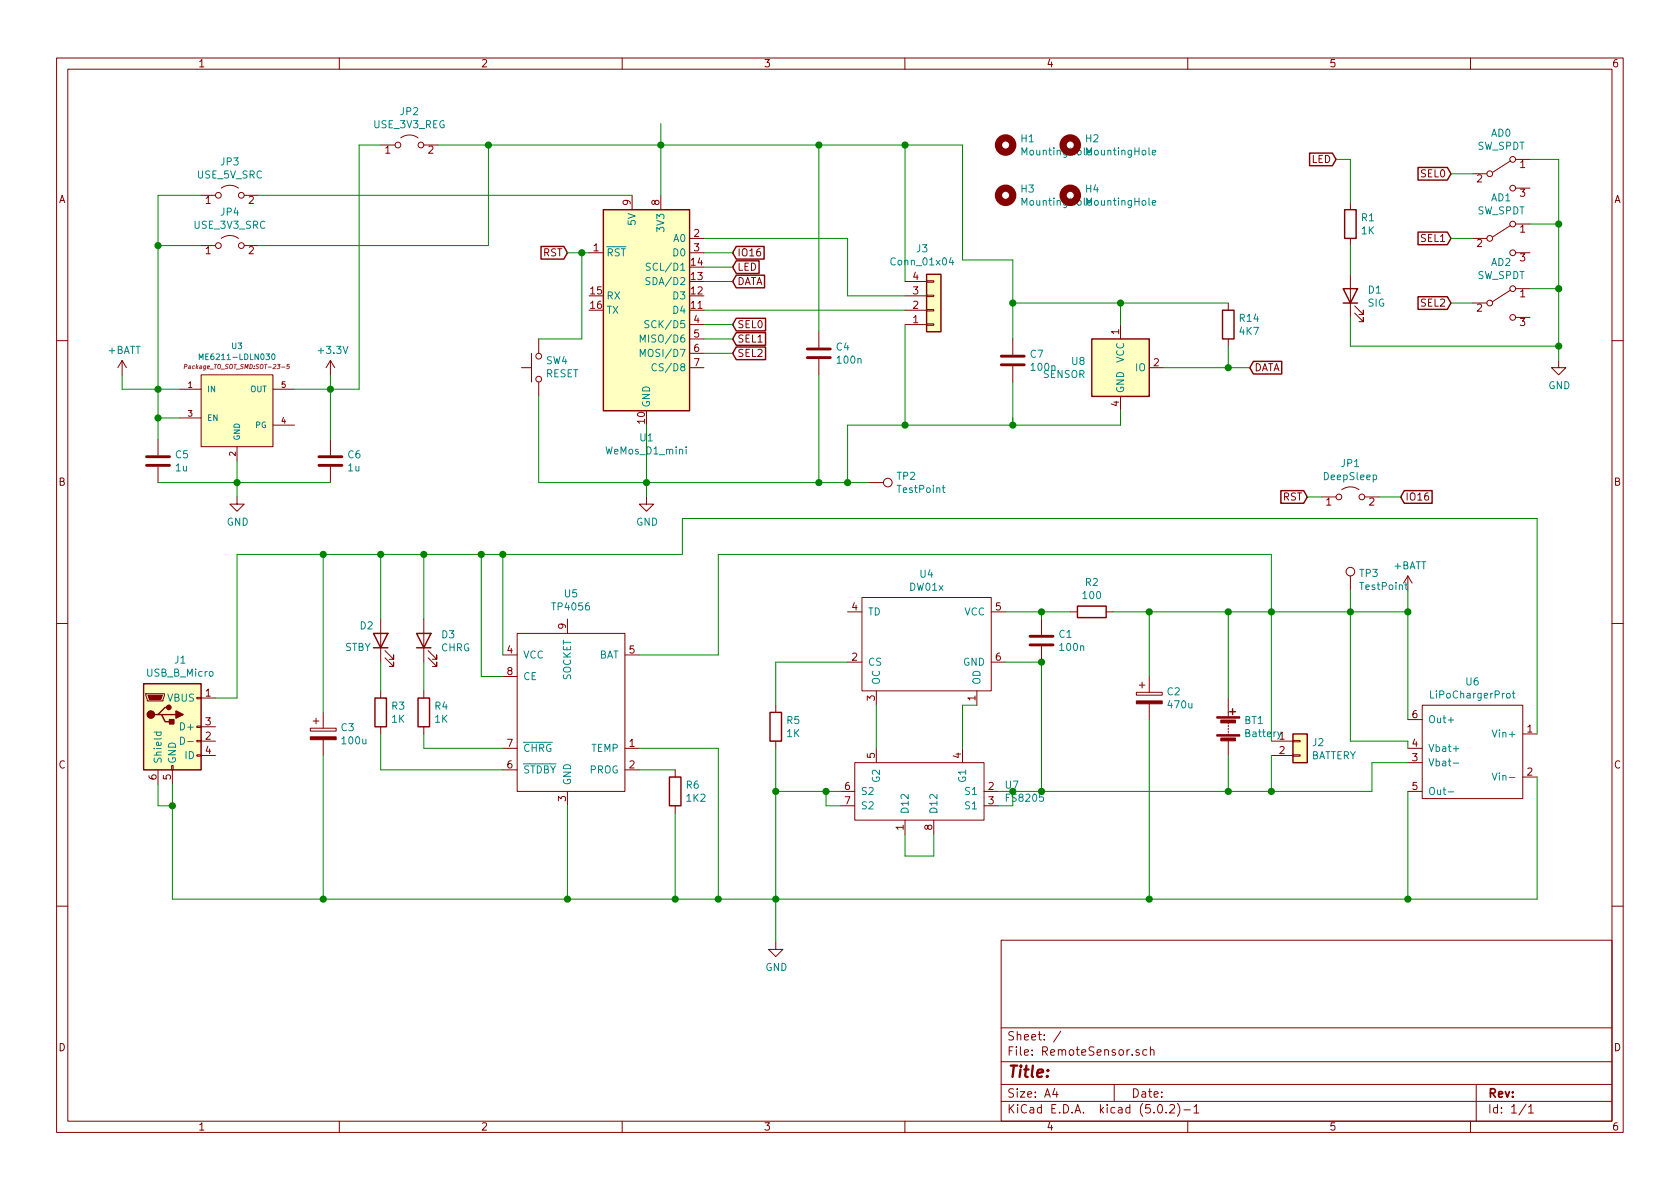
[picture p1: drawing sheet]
<svg xmlns="http://www.w3.org/2000/svg" width="297mm" height="210mm" viewBox="0 0 297 210" stroke-linecap="round" stroke-linejoin="round" font-family="sans-serif">
<g fill="none" stroke="#840000" stroke-width=".18">
<path d="M10 10.3h277v189.9h-277zM12 12.2h273v186.1h-273zM60 10.3v1.9M110 10.3v1.9M160 10.3v1.9M210 10.3v1.9M260 10.3v1.9M35.6 34.5h2.5M39.1 33.3a2.53 2.53 0 0 1 3.1 0M43.2 34.5h2.5M67.3 25.6h2.5M70.9 24.4a2.53 2.53 0 0 1 3 0"/>
<path d="M74.9 25.6h2.6M111.8 34.5v2.6M116.8 34.5v2.6M238.8 35.8v1.3M260.3 30.7h2.6M267.1 28.4l-3.2 2.1M267.1 39.9l-3.2 2M268 28.2h2.5M268 33.3h2.5M268 39.6h2.5M35.6 43.4h2.5M39.1 42.2a2.53 2.53 0 0 1 3.1 0"/>
<path d="M43.2 43.4h2.5M95.2 59.9v2.6M104.1 44.7h2.6M121.9 44.7h2.6M121.9 42.2h2.6M121.9 57.4h2.6M121.9 59.9h2.6M144.8 58.7v2.8M160 57.4h3.8M160 54.9h3.8M160 52.3h3.8M160 49.8h3.8"/>
<path d="M163.8 49.7h1.3v.2h-1.3zM163.8 52.2h1.3v.2h-1.3zM163.8 57.3h1.3v.2h-1.3zM163.8 54.7h1.3v.3h-1.3zM179.1 59.9v2.8M198.1 57.4v2.5M217.2 53.6v1.3M217.2 59.9v1.3M238.8 42.2v1.2M238.8 48.5v7.6M239.5 55.4l1.5 1.5v-.8v.8h-.7M239.5 54.1l1.5 1.5v-.7v.7h-.7"/>
<path d="M260.3 42.2h2.6M260.3 53.6h2.6M267.1 51.3l-3.2 2M268 44.7h2.5M268 51h2.5M268 56.1h2.5M10 60.2h2M21.6 63.7l-.8 1.3M21.6 63.7v2.6M21.6 63.7l.8 1.3M27.9 77.7v2.8M31.7 68.8h3.9"/>
<path d="M31.7 73.9h3.9M35.6 66.3h12.7v12.7h-12.7zM41.9 79v2.5M48.3 68.8h3.8M48.3 75.2h3.8M58.4 63.7l-.7 1.3M58.4 63.7v2.6M58.4 77.7v2.8M58.4 63.7l.8 1.3M92.2 65h1.8M94 62.5v5.1M95.2 67.6v2.5"/>
<path d="M121.9 62.5h2.6M121.9 65h2.6M144.8 63.5v2.8M179.1 64.8v2.8M198.1 70.1v2.5M203.2 65h2.5M275.6 63.7v1.3h1.3l-1.3 1.3-1.3-1.3h1.3M285 60.2h2M27.9 82.5v2.8M41.9 87.9v1.2h1.3l-1.3 1.3-1.3-1.3h1.3M58.4 82.5v2.8M114.3 87.9v1.2h1.3l-1.3 1.3-1.3-1.3h1.3"/>
<path d="M153.7 85.3h2.5M233.7 87.9h2.5M237.2 86.6a2.53 2.53 0 0 1 3.1 0M241.3 87.9h2.5M10 110.3h2M67.3 109.5v7.6M68.1 116.3l1.5 1.6v-.8v.8h-.8M68.1 115.1l1.5 1.5v-.8v.8h-.8M74.9 109.5v7.6M75.7 116.3l1.5 1.6v-.8v.8h-.7M75.7 115.1l1.5 1.5v-.8v.8h-.7M88.9 115.8h2.5"/>
<path d="M88.9 119.6h2.5M91.4 112h19.1v27.9h-19.1zM100.3 109.5v2.5M110.5 115.8h2.5M149.9 117.1h2.5M149.9 108.2h2.5M152.4 105.7h22.9v16.5h-22.9zM175.3 117.1h2.5M175.3 108.2h2.5M184.1 109.5v2.8M184.1 114.3v2.8M189.2 108.2h1.3"/>
<path d="M195.6 108.2h1.2M203.2 119.6v2.8M238.8 101.8v2.6M248.9 101.8l-.7 1.3M248.9 101.8v2.6M248.9 101.8l.8 1.3M285 110.3h2M25.8 122.7h3.3v.2l-.3 1h-2.8zM27.9 136.1v2.6M30.4 135.4h.2v.7h-.2zM30.5 136.1v2.6M34.8 133.5h.8v.2h-.8z"/>
<path d="M34.8 130.9h.8v.3h-.8zM34.8 128.4h.8v.2h-.8zM34.8 123.3h.8v.3h-.8zM35.6 123.4h2.5M35.6 131.1h2.5M35.6 128.5h2.5M35.6 133.6h2.5M54.9 128.8h4.5v.5h-4.5zM55.4 127.5h1M55.9 127v1M57.1 126v2.8M57.1 130.8v2.8"/>
<path d="M67.3 122.2v1.2M67.3 128.5v1.3M74.9 122.2v1.2M74.9 128.5v1.3M88.9 132.3h2.5M88.9 136.1h2.5M100.3 139.9v2.6M110.5 132.3h2.5M110.5 136.1h2.5M119.4 136.1v1.3M137.2 124.7v1.3M137.2 131.1v1.2"/>
<path d="M148.6 139.9h2.5M151.1 134.9h22.9v10.1h-22.9zM154.9 122.2v2.5M154.9 132.3v2.6M170.2 132.3v2.6M172.7 122.2v2.5M174 139.9h2.5M200.9 122.4h4.6v.5h-4.6zM201.4 121.2h1M201.9 120.6v1.1M203.2 124.5v2.7M217.2 123.4v3.3"/>
<path d="M217.2 127.8v.2M217.2 128.3v.2M217.2 128.8v.2M217.2 129.3v.2M217.2 129.8v.2M217.2 131.1v2.5M224.8 131.1h3.8M224.8 133.6h3.8M228.6 133.5h1.3v.2h-1.3zM228.6 130.9h1.3v.3h-1.3zM248.9 134.9h2.6M248.9 132.3h2.6"/>
<path d="M248.9 139.9h2.6M248.9 127.2h2.6M251.5 124.7h17.7v16.5h-17.7zM269.2 129.8h2.6M269.2 137.4h2.6M119.4 142.5v1.3M148.6 142.5h2.5M160 145v2.6M165.1 145v2.6M174 142.5h2.5M10 160.2h2M137.2 166.6v1.3h1.2l-1.2 1.3-1.3-1.3h1.3"/>
<path d="M177 166.3h108v32h-108zM285 160.2h2M60 198.3v1.9M110 198.3v1.9M160 198.3v1.9M177 194.8h108M177 191.8h108M177 187.8h108M177 181.8h108M186.5 192.5l-.4 1h1M186.8 193v1M187.6 182.3l-1.3 2"/>
<path d="M197 191.8v3M201.4 185.7l-.4-.1-.2 .2 .1 .2 .5 .2v.3h-.6M202.8 185.7l-.5-.1-.2 .3v.6l.2 .1 .5-.1M203.4 185.7l.2-.1 .4 .1v.9M203.4 185.1v1.5M204.8 195.5l.4-.2a.94 .94 0 0 1 0 1.5 .79 .79 0 0 1-.4-1.3zM206.2 196.7v.1M206.8 195.5l.2-.2h.4l.2 .2 .1 .3-.1 .2-.8 .8h.9M208.2 195.1a1.71 1.71 0 0 1 0 2.3M209.3 196.3h1.2M210 198.3v1.9M211.1 195.8l.4-.5v1.5"/>
<path d="M211.1 196.8h.9M260 198.3v1.9M261 191.8v6.5M269.8 195.2l-1.2 2M270.3 195.8l.4-.5v1.5M270.3 196.8h.8"/>
<circle cx="38.6" cy="34.5" r=".51"/>
<circle cx="42.7" cy="34.5" r=".51"/>
<circle cx="70.4" cy="25.6" r=".51"/>
<circle cx="74.4" cy="25.6" r=".51"/>
<circle cx="263.4" cy="30.7" r=".51"/>
<circle cx="267.5" cy="39.6" r=".51"/>
<circle cx="267.5" cy="28.2" r=".51"/>
<circle cx="267.5" cy="33.3" r=".51"/>
<circle cx="38.6" cy="43.4" r=".51"/>
<circle cx="42.7" cy="43.4" r=".51"/>
<circle cx="263.4" cy="42.2" r=".51"/>
<circle cx="263.4" cy="53.6" r=".51"/>
<circle cx="267.5" cy="51" r=".51"/>
<circle cx="267.5" cy="56.1" r=".51"/>
<circle cx="267.5" cy="44.7" r=".51"/>
<circle cx="95.3" cy="67.1" r=".51"/>
<circle cx="95.3" cy="63" r=".51"/>
<circle cx="157" cy="85.3" r=".76"/>
<circle cx="236.7" cy="87.9" r=".51"/>
<circle cx="240.8" cy="87.9" r=".51"/>
<circle cx="238.8" cy="101.1" r=".76"/>
</g>
<g fill="#ffffc2" stroke="#ffffc2" stroke-width=".18">
<path d="M106.7 37.1h15.2v35.5h-15.2z"/>
<path d="M35.6 66.3h12.7v12.7h-12.7z"/>
<path d="M25.4 120.9h10.2v15.2h-10.2z"/>
<path d="M228.6 129.8h2.5v5.1h-2.5z"/>
<path d="M193 59.9h10.2v10.2h-10.2z"/>
<path d="M163.8 48.5h2.6v10.2h-2.6z"/>
</g>
<g fill="none" stroke="#840000" stroke-width=".25">
<path d="M106.7 37.1h15.2v35.5h-15.2zM231.5 27.1h4.1l.6 1.1-.6 1.1h-4.1zM237.7 37.1h2.1v5.1h-2.1zM250.7 29.6h5.2l.6 1.1-.6 1.1h-5.2zM95.7 43.6h4l.6 1.1-.6 1.1h-4zM130.2 56.3h5.2v2.2h-5.2l-.7-1.1zM130.2 58.8h5.2v2.3h-5.2l-.7-1.2zM130.2 43.6h4.9v2.2h-4.9l-.7-1.1zM130.2 46.1h4v2.3h-4l-.7-1.2zM130.2 48.7h5v2.2h-5l-.7-1.1zM163.8 48.5h2.6v10.2h-2.6zM193 59.9h10.2v10.2h-10.2z"/>
<path d="M216.2 54.9h2v5h-2zM237.5 51h2.5l-1.2 2.6zM237.5 53.6h2.5M250.7 41h5.2l.6 1.2-.6 1.1h-5.2zM250.7 52.5h5.2l.6 1.1-.6 1.1h-5.2zM130.2 61.4h5.2v2.2h-5.2l-.7-1.1zM221.6 63.9h5v2.2h-5l-.6-1.1zM226.5 86.8h4l.6 1.1-.6 1.1h-4zM248.3 86.8h4.9v2.2h-4.9l-.7-1.1zM66 112h2.6l-1.3 2.5zM66 114.5h2.6M73.7 112h2.5l-1.3 2.5z"/>
<path d="M73.7 114.5h2.5M190.5 107.2h5.1v2h-5.1zM25.4 120.9h10.2v15.2h-10.2zM27.9 126.4h.7l.6 1.2h1.3M28.6 126.4h2.5M29.8 125.1h-.6l-1.3 1.3h-.6M66.3 123.4h2v5.1h-2zM73.9 123.4h2v5.1h-2zM118.4 137.4h2v5.1h-2zM136.1 126h2.1v5.1h-2.1zM217.4 125.9h1M217.9 125.3v1.1"/>
<path d="M228.6 129.8h2.5v5.1h-2.5z"/>
</g>
<g fill="none" stroke="#008484" stroke-width=".18">
<path d="M203.7 27l.6-.1v-.3h-.4l-.2 .1 .1 .7h.5M203.7 35.9l.6-.1v-.3h-.4l-.2 .1 .1 .6h.5M114.7 56.8l-.5-.1-.2 .2 .1 .3 .6 .3v.3l-.2 .2-.5-.1M114.9 49.1h-.5l-.2 .1 .1 .4 .6 .3v.2l-.2 .2h-.5M115 46.6l-.5-.1-.2 .2v.3l.6 .3 .1 .3-.3 .2-.5-.1M168.1 45.5l-.3 .9h.8M168.5 46v.9M35.2 63.6v-1l.4 .7 .3-.7v1M48.1 62.7l.2-.1a.55 .55 0 0 1 .3 .5 .55 .55 0 0 1-.3 .5l-.3-.4zM113.2 60.5v-1.3l.4 .9 .5-.9v1.3M113.2 63v-1.2l.4 .9 .5-.9v1.2M116.1 64.4a.6 .6 0 0 0-.9 .5 .6 .6 0 0 0 .6 .7l.3-.1"/>
<path d="M121.3 79v.1M121.3 79.4v.9M166.6 86.3h.5M166.8 85.8v1.1l.3 .2M248.4 103.4h.5M248.6 103v1.1l.3 .2M27.2 129.5h1.3M27.7 129.5v.3l.2 .3 .5-.1v-.5M31.9 130.3a.64 .64 0 0 1 .7 .7 .64 .64 0 0 1-.7 .6zM33.2 131.1h1M256.1 127.3h.9M256.9 134.9h1"/>
<path d="M256.9 132.4h1M263.8 129.1l.5 1.2 .4-1.2M263.8 136.7l.5 1.3 .4-1.3M266.5 122.7l.3-.1 .2 .2-.1 .6h-.3l-.2-.1zM267.4 122.6h.5M267.6 122.2v1.1l.3 .1M256.1 140h.9"/>
</g>
<path d="M32.6 64.8h.4v-.3l-.3-.1-.1 .8M51.2 64.4h-.4l-.1 .4h.4v.4l-.4-.1" fill="none" stroke="#840084" stroke-width=".18"/>
<g fill="#840000" stroke="#840000" stroke-width=".18">
<path d="M54.9 130.3h4.5v.5h-4.5z"/>
<path d="M200.9 123.9h4.6v.6h-4.6z"/>
<path d="M26.2 122.9h2.5l-.3 .8h-2z"/>
<path d="M215.1 129.9h4.1v.3h-4.1z"/>
<path d="M215.1 126.7h4.1v.3h-4.1z"/>
<path d="M215.8 130.5h2.6v.5h-2.6z"/>
<path d="M215.8 127.3h2.6v.5h-2.6z"/>
</g>
<g fill="none" stroke="#008400" stroke-width=".18">
<path d="M35.6 34.5h-7.7v43.2M45.7 34.5h66.1M67.3 25.6h-3.8v43.2h-11.4M77.5 25.6h92.7v20.4h8.9v13.9M86.4 25.6v17.8h-40.7M116.8 21.8v12.7M144.8 25.6v33.1M160 25.6v24.2M236.2 28.2h2.6v7.6M256.5 30.7h3.8M270.5 28.2h5.1v35.5M270.5 39.6h5.1"/>
<path d="M27.9 43.4h7.7M100.3 44.7h3.8M102.9 44.7v15.2h-7.7M124.5 44.7h5M124.5 42.2h25.4v10.1h10.1M124.5 57.4h5M124.5 59.9h5M124.5 47.2h5M124.5 49.8h5M124.5 54.9h35.5M160 57.4v17.8M179.1 53.6h38.1"/>
<path d="M198.1 53.6v3.8M238.8 43.4v5.1M238.8 56.1v5.1h36.8M256.5 42.2h3.8M256.5 53.6h3.8M270.5 51h5.1M21.6 66.3v2.5h10.1M27.9 73.9h3.8M58.4 66.3v11.4M95.2 70.1v15.2h58.5M114.3 75.2v12.7M124.5 62.5h5"/>
<path d="M144.8 66.3v19M179.1 67.6v7.6M198.1 72.6v2.6h-48.2v10.1M205.7 65h15.3M217.2 61.2v3.8M27.9 85.3h30.5M41.9 81.5v6.4M57.1 98v28M67.3 98v11.5M74.9 98v11.5M85.1 98v21.6h3.8M88.9 98v17.8"/>
<path d="M231.1 87.9h2.6M243.8 87.9h3.8M67.3 117.1v5.1M74.9 117.1v5.1M113 115.8h14v-17.8h97.8v33.1M149.9 117.1h-12.7v7.6M177.8 108.2h11.4M177.8 117.1h6.3v22.8M184.1 108.2v1.3M196.8 108.2h52.1M203.2 108.2v11.4M217.2 108.2v15.2"/>
<path d="M238.8 104.4v26.7h10.1v1.2M248.9 104.4v22.8M27.9 138.7v3.8h2.6M38.1 123.4h3.8v-25.4h78.7v-6.3h151.2v38.1M57.1 133.6v25.4M67.3 129.8v6.3h21.6M74.9 129.8v2.5h14M113 132.3h14v26.7M113 136.1h6.4M137.2 139.9h11.4M137.2 132.3v34.3M146 139.9v2.6h2.6"/>
<path d="M154.9 124.7v7.6M172.7 124.7h-2.5v7.6M179.1 139.9v2.6h-2.6M203.2 127.2v31.8M217.2 133.6v6.3M224.8 133.6v6.3M248.9 134.9h-6.3v5h-66.1M248.9 139.9v19.1M271.8 137.4v21.6h-241.3v-20.3M100.3 142.5v16.5M119.4 143.8v15.2M160 147.6v3.8h5.1v-3.8"/>
</g>
<g fill="#008400" stroke="#008400" stroke-width=".25">
<circle cx="85.1" cy="98" r=".51"/>
<circle cx="74.9" cy="98" r=".51"/>
<circle cx="88.9" cy="98" r=".51"/>
<circle cx="67.3" cy="98" r=".51"/>
<circle cx="146.1" cy="139.9" r=".51"/>
<circle cx="137.2" cy="139.9" r=".51"/>
<circle cx="137.2" cy="159" r=".51"/>
<circle cx="100.3" cy="159" r=".51"/>
<circle cx="119.4" cy="159" r=".51"/>
<circle cx="127" cy="159" r=".51"/>
<circle cx="184.2" cy="108.2" r=".51"/>
<circle cx="184.2" cy="117.1" r=".51"/>
<circle cx="179.1" cy="139.9" r=".51"/>
<circle cx="30.5" cy="142.5" r=".51"/>
<circle cx="57.2" cy="159" r=".51"/>
<circle cx="57.2" cy="98" r=".51"/>
<circle cx="203.2" cy="108.2" r=".51"/>
<circle cx="224.8" cy="139.9" r=".51"/>
<circle cx="224.8" cy="108.2" r=".51"/>
<circle cx="184.2" cy="139.9" r=".51"/>
<circle cx="203.2" cy="159" r=".51"/>
<circle cx="238.8" cy="108.2" r=".51"/>
<circle cx="248.9" cy="108.2" r=".51"/>
<circle cx="27.9" cy="68.8" r=".51"/>
<circle cx="58.4" cy="68.8" r=".51"/>
<circle cx="27.9" cy="73.9" r=".51"/>
<circle cx="41.9" cy="85.3" r=".51"/>
<circle cx="275.6" cy="39.6" r=".51"/>
<circle cx="275.6" cy="51" r=".51"/>
<circle cx="114.3" cy="85.3" r=".51"/>
<circle cx="116.8" cy="25.6" r=".51"/>
<circle cx="27.9" cy="43.4" r=".51"/>
<circle cx="86.4" cy="25.6" r=".51"/>
<circle cx="144.8" cy="85.3" r=".51"/>
<circle cx="149.9" cy="85.3" r=".51"/>
<circle cx="144.8" cy="25.6" r=".51"/>
<circle cx="217.2" cy="108.2" r=".51"/>
<circle cx="217.2" cy="139.9" r=".51"/>
<circle cx="275.6" cy="61.2" r=".51"/>
<circle cx="160" cy="75.2" r=".51"/>
<circle cx="179.1" cy="75.2" r=".51"/>
<circle cx="160" cy="25.6" r=".51"/>
<circle cx="179.1" cy="53.6" r=".51"/>
<circle cx="198.1" cy="53.6" r=".51"/>
<circle cx="217.2" cy="65" r=".51"/>
<circle cx="248.9" cy="159" r=".51"/>
<circle cx="102.9" cy="44.7" r=".51"/>
</g>
<path d="M142.7 63.2h4.1M142.7 61.7h4.1M177 64.5h4.1M177 63h4.1M25.9 82.3h4.1M25.9 80.8h4.1M56.4 82.3h4.1M56.4 80.8h4.1M182.1 114h4.1M182.1 112.5h4.1" fill="none" stroke="#840000" stroke-width=".51"/>
<g fill="#840000" stroke="#840000" stroke-width=".25">
<path d="M30 127.2h.7v.8h-.7z"/>
<path d="M31.1 125.7l1.3 .7-1.3 .6z"/>
<circle cx="26.7" cy="126.4" r=".63"/>
<circle cx="29.8" cy="125.1" r=".38"/>
</g>
<g fill="none" stroke="#840000" stroke-width="1.3">
<circle cx="177.8" cy="25.6" r="1.27"/>
<circle cx="177.8" cy="34.5" r="1.27"/>
<circle cx="189.2" cy="25.6" r="1.27"/>
<circle cx="189.2" cy="34.5" r="1.27"/>
</g>
<text font-size="2.8" fill="#840000" x="178" y="190.5">Title:</text>
<g font-size="2.1" fill="#840000">
<text x="178" y="184">Sheet: /</text>
<text x="178" y="186.7">File: RemoteSensor.sch</text>
<text x="178" y="196.9">KiCad E.D.A. kicad (5.0.2)-1</text>
<text x="178" y="194.1">Size: A4</text>
<text x="200" y="194.1">Date:</text>
<text x="263" y="194.1">Rev:</text>
<text x="263" y="196.9">Id: 1/1</text>
</g>
<g font-size="1.8" fill="#840000">
<text x="35" y="11.9">1</text>
<text x="85" y="11.9">2</text>
<text x="135" y="11.9">3</text>
<text x="185" y="11.9">4</text>
<text x="235" y="11.9">5</text>
<text x="285" y="11.9">6</text>
<text x="68.1" y="27.2">1</text>
<text x="75.7" y="27.2">2</text>
<text x="231.9" y="28.8">LED</text>
<text x="268.8" y="29.7">1</text>
<text x="10.4" y="35.9">A</text>
<text x="251.3" y="31.4">SEL0</text>
<text x="261.1" y="32.3">2</text>
<text x="268.8" y="34.8">3</text>
<text x="285.4" y="35.9">A</text>
<text x="36.3" y="36.1">1</text>
<text x="44" y="36.1">2</text>
<text x="111.5" y="36.3" transform="rotate(-90 111.5 36.3)">9</text>
<text x="116.6" y="36.3" transform="rotate(-90 116.6 36.3)">8</text>
<text x="122.7" y="41.9">2</text>
<text x="268.8" y="41.1">1</text>
<text x="36.3" y="45">1</text>
<text x="44" y="45">2</text>
<text x="96" y="45.3">RST</text>
<text x="104.9" y="44.4">1</text>
<text x="122.2" y="47">14</text>
<text x="122.7" y="44.4">3</text>
<text x="130.3" y="45.3">IO16</text>
<text x="130.3" y="47.9">LED</text>
<text x="251.3" y="42.8">SEL1</text>
<text x="261.1" y="43.7">2</text>
<text x="268.8" y="46.2">3</text>
<text x="104.4" y="52.1">15</text>
<text x="122.2" y="52.1">12</text>
<text x="122.2" y="49.5">13</text>
<text x="130.3" y="50.4">DATA</text>
<text x="161.4" y="52.1">3</text>
<text x="161.4" y="49.5">4</text>
<text x="268.8" y="52.6">1</text>
<text x="104.4" y="54.6">16</text>
<text x="122.2" y="54.6">11</text>
<text x="122.7" y="57.1">4</text>
<text x="122.7" y="59.7">5</text>
<text x="130.3" y="58">SEL0</text>
<text x="161.4" y="57.1">1</text>
<text x="161.4" y="54.6">2</text>
<text x="197.9" y="59.2" transform="rotate(-90 197.9 59.2)">1</text>
<text x="251.3" y="54.2">SEL2</text>
<text x="261.1" y="55.1">2</text>
<text x="268.8" y="57.7">3</text>
<text x="122.7" y="62.2">6</text>
<text x="122.7" y="64.8">7</text>
<text x="130.3" y="60.6">SEL1</text>
<text x="130.3" y="63.1">SEL2</text>
<text x="204" y="64.8">2</text>
<text x="221.8" y="65.7">DATA</text>
<text x="197.9" y="71.9" transform="rotate(-90 197.9 71.9)">4</text>
<text x="114" y="74.9" transform="rotate(-90 114 74.9)">10</text>
<text x="10.4" y="85.9">B</text>
<text x="226.8" y="88.5">RST</text>
<text x="234.5" y="89.4">1</text>
<text x="242.1" y="89.4">2</text>
<text x="248.4" y="88.5">IO16</text>
<text x="285.4" y="85.9">B</text>
<text x="150.6" y="107.9">4</text>
<text x="176" y="107.9">5</text>
<text x="100.1" y="111.2" transform="rotate(-90 100.1 111.2)">9</text>
<text x="89.7" y="115.6">4</text>
<text x="89.7" y="119.4">8</text>
<text x="111.3" y="115.6">5</text>
<text x="150.6" y="116.8">2</text>
<text x="176" y="116.8">6</text>
<text x="36.3" y="123.2">1</text>
<text x="154.7" y="123.9" transform="rotate(-90 154.7 123.9)">3</text>
<text x="172.5" y="123.9" transform="rotate(-90 172.5 123.9)">1</text>
<text x="36.3" y="130.8">2</text>
<text x="36.3" y="128.3">3</text>
<text x="249.7" y="127">6</text>
<text x="270" y="129.5">1</text>
<text x="10.4" y="135.9">C</text>
<text x="27.7" y="137.9" transform="rotate(-90 27.7 137.9)">6</text>
<text x="30.2" y="137.9" transform="rotate(-90 30.2 137.9)">5</text>
<text x="36.3" y="133.3">4</text>
<text x="89.7" y="135.9">6</text>
<text x="89.7" y="132.1">7</text>
<text x="111.3" y="132.1">1</text>
<text x="111.3" y="135.9">2</text>
<text x="154.7" y="134.1" transform="rotate(-90 154.7 134.1)">5</text>
<text x="169.9" y="134.1" transform="rotate(-90 169.9 134.1)">4</text>
<text x="226.2" y="133.3">2</text>
<text x="249.7" y="134.6">3</text>
<text x="249.7" y="132.1">4</text>
<text x="270" y="137.2">2</text>
<text x="285.4" y="135.9">C</text>
<text x="100.1" y="141.7" transform="rotate(-90 100.1 141.7)">3</text>
<text x="149.4" y="139.7">6</text>
<text x="149.4" y="142.2">7</text>
<text x="174.8" y="139.7">2</text>
<text x="174.8" y="142.2">3</text>
<text x="249.7" y="139.7">5</text>
<text x="159.8" y="146.8" transform="rotate(-90 159.8 146.8)">1</text>
<text x="164.8" y="146.8" transform="rotate(-90 164.8 146.8)">8</text>
<text x="10.4" y="185.9">D</text>
<text x="285.4" y="185.9">D</text>
<text x="35" y="199.9">1</text>
<text x="85" y="199.9">2</text>
<text x="135" y="199.9">3</text>
<text x="185" y="199.9">4</text>
<text x="235" y="199.9">5</text>
<text x="285" y="199.9">6</text>
</g>
<g font-size="1.8" fill="#008484">
<text x="66.1" y="22.7">USE_3V3_REG</text>
<text x="70.8" y="20.4">JP2</text>
<text x="39.1" y="29.3">JP3</text>
<text x="180.6" y="25.2">H1</text>
<text x="180.9" y="27.5">MountingHole MountingHole</text>
<text x="192" y="25.2">H2</text>
<text x="261.2" y="26.5">SW_SPDT</text>
<text x="263.7" y="24.2">AD0</text>
<text x="34.9" y="31.6">USE_5V_SRC</text>
<text x="180.6" y="34.1">H3</text>
<text x="192" y="34.1">H4</text>
<text x="263.7" y="35.6">AD1</text>
<text x="34.4" y="40.5">USE_3V3_SRC</text>
<text x="39.1" y="38.1">JP4</text>
<text x="112.4" y="39.7" transform="rotate(-90 112.4 39.7)">5V</text>
<text x="117.5" y="40.7" transform="rotate(-90 117.5 40.7)">3V3</text>
<text x="180.9" y="36.4">MountingHole MountingHole</text>
<text x="240.7" y="39.1">R1</text>
<text x="240.7" y="41.4">1K</text>
<text x="261.2" y="37.9">SW_SPDT</text>
<text x="107.2" y="45.3">RST</text>
<text x="115.1" y="47.9">SCL/D1</text>
<text x="119.2" y="42.8">A0</text>
<text x="119.2" y="45.3">D0</text>
<text x="157.8" y="46.9">Conn_01x04</text>
<text x="162.1" y="44.6">J3</text>
<text x="263.7" y="47">AD2</text>
<text x="107.2" y="53">RX</text>
<text x="114.9" y="50.4">SDA/D2</text>
<text x="119.2" y="53">D3</text>
<text x="242" y="51.9">D1</text>
<text x="261.2" y="49.3">SW_SPDT</text>
<text x="107.2" y="55.5">TX</text>
<text x="114.9" y="58">SCK/D5</text>
<text x="119.2" y="55.5">D4</text>
<text x="219.2" y="56.9">R14</text>
<text x="219.2" y="59.2">4K7</text>
<text x="241.8" y="54.2">SIG</text>
<text x="19.1" y="62.6">+BATT</text>
<text x="56.5" y="62.6">+3.3V</text>
<text x="96.6" y="64.4">SW4</text>
<text x="114.1" y="60.6">MISO/D6</text>
<text x="114.1" y="63.1">MOSI/D7</text>
<text x="116.2" y="65.7">CS/D8</text>
<text x="147.9" y="62">C4</text>
<text x="148.2" y="64.3">100n</text>
<text x="182.2" y="63.3">C7</text>
<text x="182.4" y="65.6">100n</text>
<text x="189.5" y="64.5">U8</text>
<text x="198.8" y="64.2" transform="rotate(-90 198.8 64.2)">VCC</text>
<text x="200.8" y="65.7">IO</text>
<text x="96.5" y="66.7">RESET</text>
<text x="184.4" y="66.8">SENSOR</text>
<text x="198.8" y="69.6" transform="rotate(-90 198.8 69.6)">GND</text>
<text x="273.8" y="68.8">GND</text>
<text x="114.9" y="72.1" transform="rotate(-90 114.9 72.1)">GND</text>
<text x="31.1" y="81">C5</text>
<text x="31.1" y="83.4">1u</text>
<text x="61.5" y="81">C6</text>
<text x="61.6" y="83.4">1u</text>
<text x="107.3" y="80.4">WeMos_D1_mini</text>
<text x="113.2" y="78">U1</text>
<text x="237.2" y="82.6">JP1</text>
<text x="158.6" y="84.9">TP2</text>
<text x="158.9" y="87.2">TestPoint</text>
<text x="234.2" y="84.9">DeepSleep</text>
<text x="40.1" y="93">GND</text>
<text x="112.5" y="93">GND</text>
<text x="246.4" y="100.7">+BATT</text>
<text x="97.9" y="107.9">TP4056</text>
<text x="99.8" y="105.6">U5</text>
<text x="160.9" y="104.5">DW01x</text>
<text x="162.7" y="102.2">U4</text>
<text x="191.6" y="105.9">100</text>
<text x="191.9" y="103.6">R2</text>
<text x="240.4" y="102">TP3</text>
<text x="240.6" y="104.3">TestPoint</text>
<text x="63.7" y="111.3">D2</text>
<text x="78.1" y="112.9">D3</text>
<text x="153.4" y="108.8">TD</text>
<text x="170.5" y="108.8">VCC</text>
<text x="187.3" y="112.8">C1</text>
<text x="26" y="119.7">USB_B_Micro</text>
<text x="30.9" y="117.3">J1</text>
<text x="60.9" y="115.1">STBY</text>
<text x="78" y="115.2">CHRG</text>
<text x="92.5" y="116.5">VCC</text>
<text x="105.8" y="116.5">BAT</text>
<text x="153.4" y="117.7">CS</text>
<text x="170.3" y="117.7">GND</text>
<text x="187.5" y="115.1">100n</text>
<text x="29.6" y="124.1">VBUS</text>
<text x="69.3" y="125.5">R3</text>
<text x="76.9" y="125.5">R4</text>
<text x="92.5" y="120.3">CE</text>
<text x="101" y="120.4" transform="rotate(-90 101 120.4)">SOCKET</text>
<text x="155.6" y="121.2" transform="rotate(-90 155.6 121.2)">OC</text>
<text x="173.4" y="121.2" transform="rotate(-90 173.4 121.2)">OD</text>
<text x="206.4" y="123">C2</text>
<text x="206.7" y="125.3">470u</text>
<text x="253.3" y="123.5">LiPoChargerProt</text>
<text x="259.2" y="121.2">U6</text>
<text x="32.2" y="129.2">D+</text>
<text x="60.4" y="129.3">C3</text>
<text x="60.6" y="131.6">100u</text>
<text x="69.3" y="127.8">1K</text>
<text x="76.9" y="127.8">1K</text>
<text x="139.1" y="128">R5</text>
<text x="139.1" y="130.3">1K</text>
<text x="220" y="128">BT1</text>
<text x="220.3" y="130.3">Battery</text>
<text x="226.2" y="130.8">1</text>
<text x="232.1" y="131.9">J2</text>
<text x="252.5" y="127.9">Out+</text>
<text x="264.4" y="130.4">Vin+</text>
<text x="28.6" y="135.1" transform="rotate(-90 28.6 135.1)">Shield</text>
<text x="31.1" y="135.1" transform="rotate(-90 31.1 135.1)">GND</text>
<text x="32.8" y="134.2">ID</text>
<text x="92.5" y="136.8">STDBY</text>
<text x="92.5" y="133">CHRG</text>
<text x="104.3" y="136.8">PROG</text>
<text x="104.6" y="133">TEMP</text>
<text x="231.7" y="134.3">BATTERY</text>
<text x="252.5" y="135.5">Vbat-</text>
<text x="252.5" y="133">Vbat+</text>
<text x="101" y="138.9" transform="rotate(-90 101 138.9)">GND</text>
<text x="121.4" y="139.5">R6</text>
<text x="121.4" y="141.8">1K2</text>
<text x="152.1" y="140.6">S2</text>
<text x="152.1" y="143.1">S2</text>
<text x="155.6" y="138.2" transform="rotate(-90 155.6 138.2)">G2</text>
<text x="170.8" y="138.2" transform="rotate(-90 170.8 138.2)">G1</text>
<text x="170.8" y="140.6">S1</text>
<text x="170.8" y="143.1">S1</text>
<text x="177.8" y="139.5">U7</text>
<text x="178.1" y="141.8">FS8205</text>
<text x="252.5" y="140.6">Out-</text>
<text x="264.9" y="138">Vin-</text>
<text x="160.7" y="144" transform="rotate(-90 160.7 144)">D12</text>
<text x="165.7" y="144" transform="rotate(-90 165.7 144)">D12</text>
<text x="135.3" y="171.7">GND</text>
</g>
<g font-size="1.4" fill="#008484">
<text x="36" y="63.6">ME6211-LDLN030</text>
<text x="41" y="61.7">U3</text>
<text x="36.6" y="69.3">IN</text>
<text x="44.2" y="69.3">OUT</text>
<text x="36.6" y="74.4">EN</text>
<text x="42.4" y="78" transform="rotate(-90 42.4 78)">GND</text>
<text x="45.2" y="75.7">PG</text>
</g>
<g font-size="1.4" fill="#840000">
<text x="33.3" y="68.6">1</text>
<text x="49.8" y="68.6">5</text>
<text x="33.3" y="73.7">3</text>
<text x="49.8" y="74.9">4</text>
<text x="41.7" y="80.6" transform="rotate(-90 41.7 80.6)">2</text>
</g>
<text font-size="1.1" fill="#840084" x="33.4" y="65.2">Package_TO_SOT_SMD:SOT-23-5</text>
</svg>
